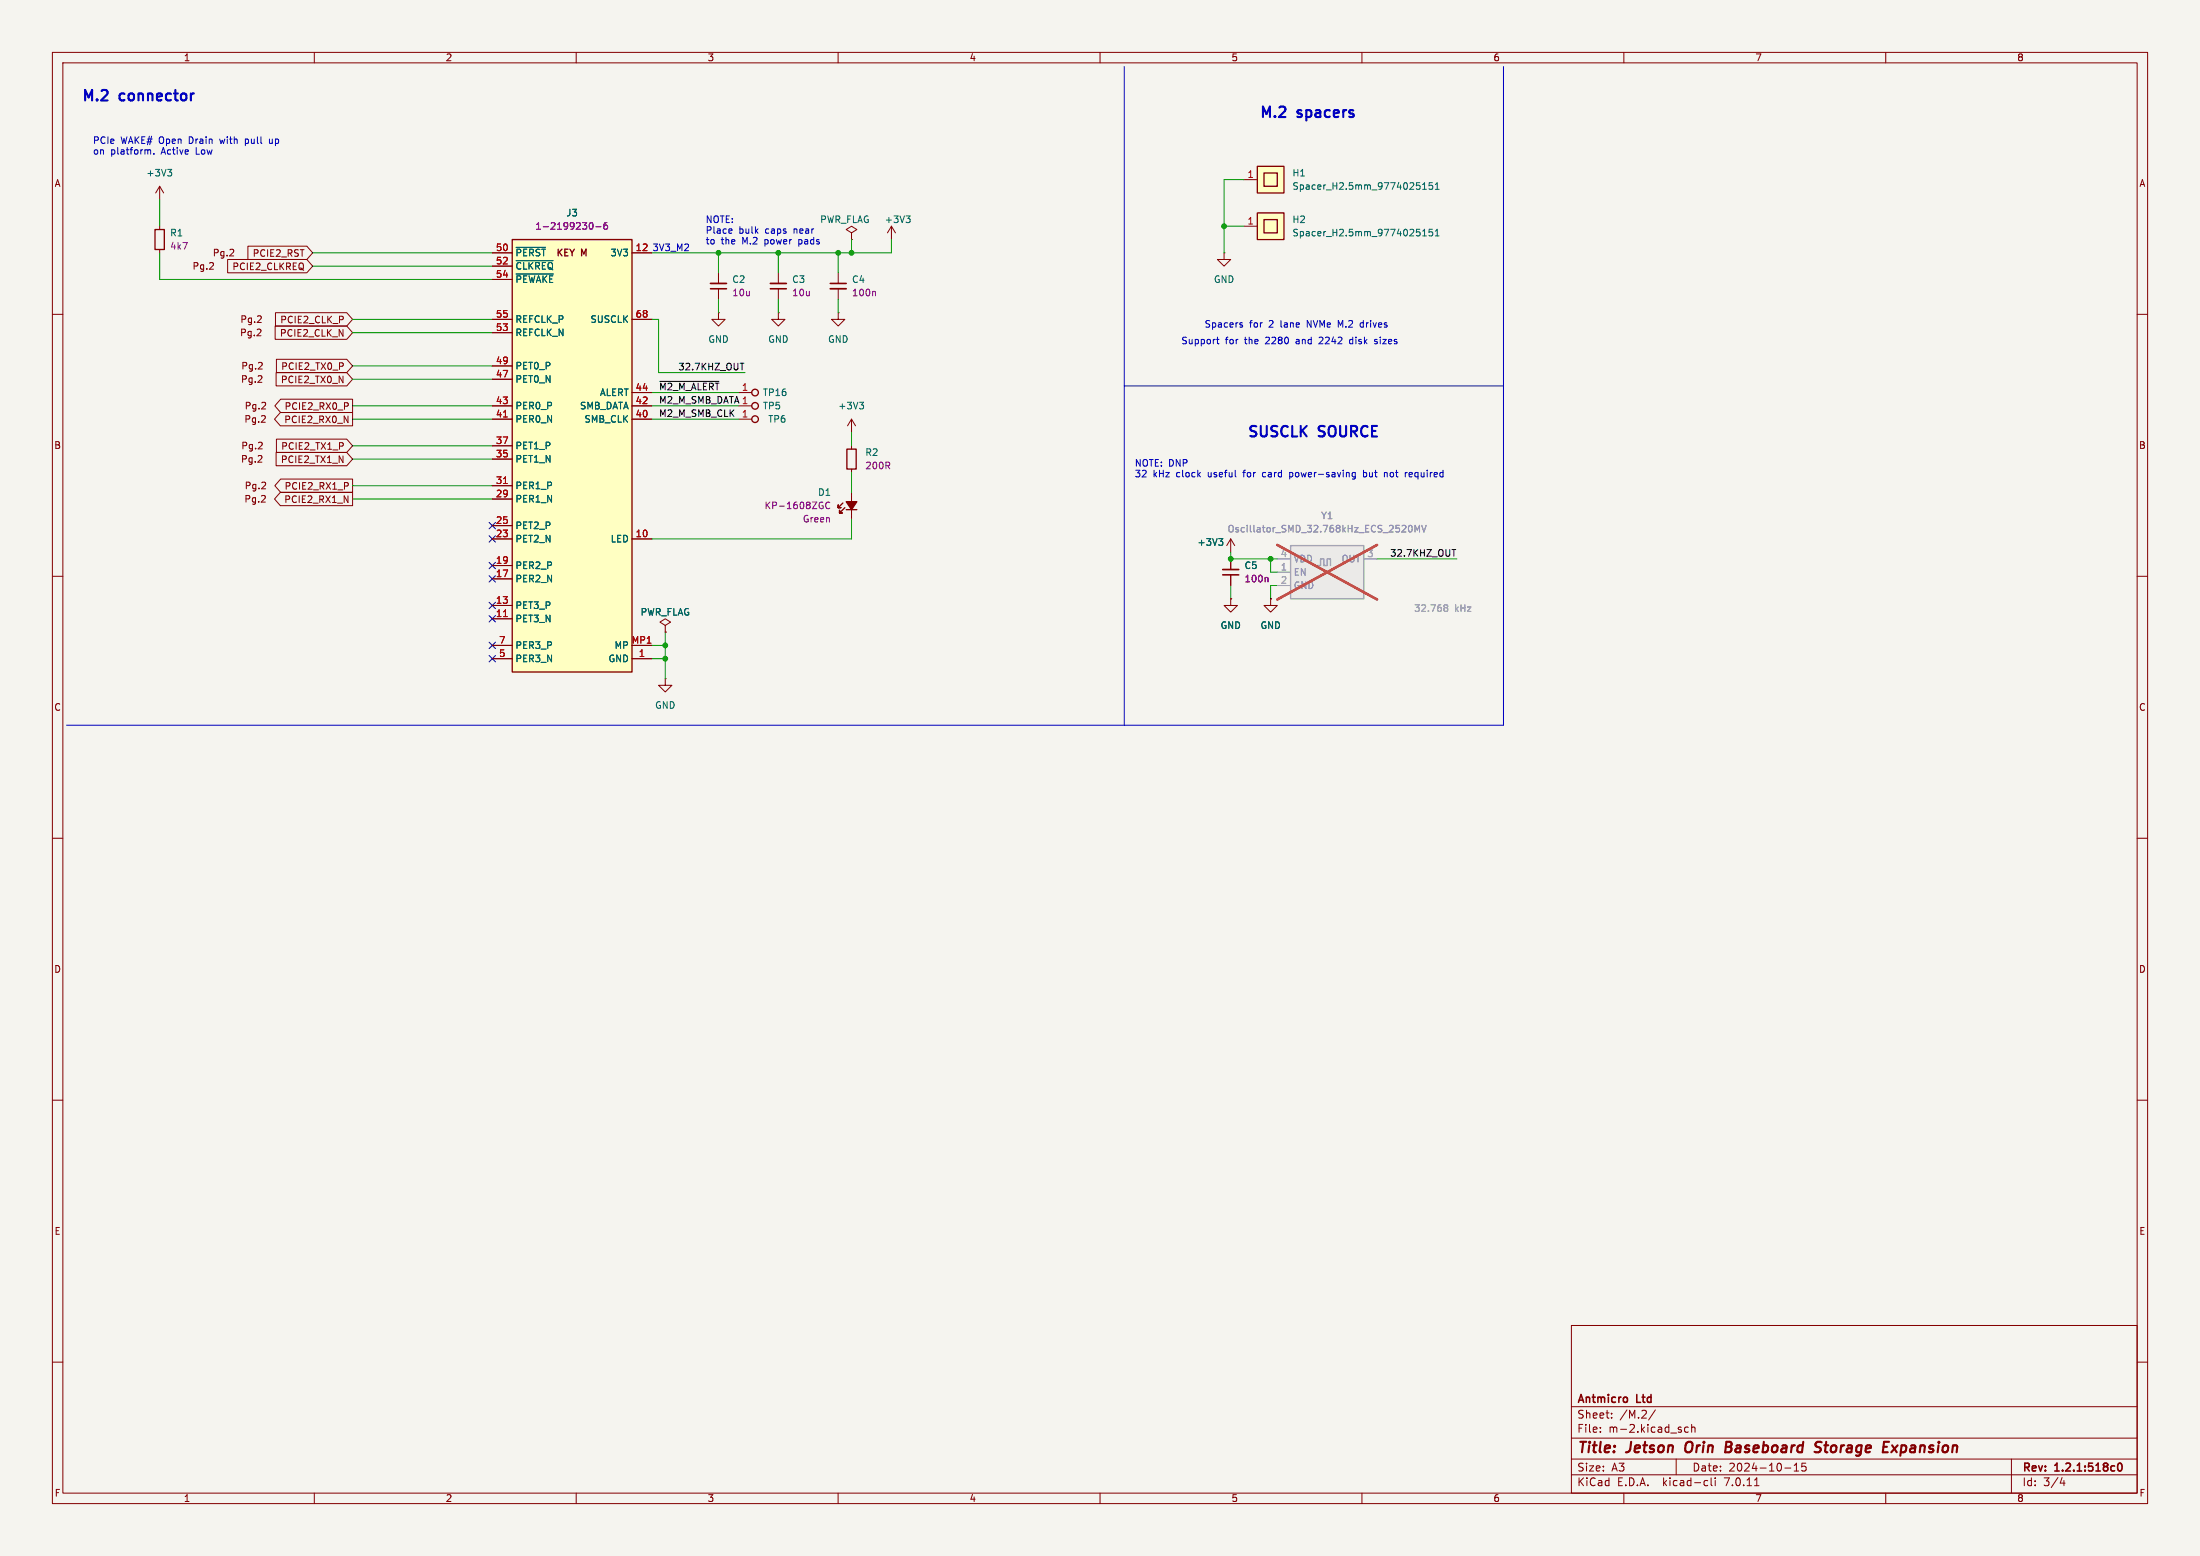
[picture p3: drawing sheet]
<svg xmlns="http://www.w3.org/2000/svg" width="420mm" height="297mm" viewBox="0 0 420 297" stroke-linecap="round" stroke-linejoin="round" font-family="sans-serif">
<path d="M0 0h420v297h-420z" fill="#f5f4ef" stroke="#f5f4ef" stroke-width=".19"/>
<g fill="none" stroke="#840000" stroke-width=".19">
<path d="M10 10h400v277h-400zM12 12h396v273h-396zM60 10v2M110 10v2M160 10v2M210 10v2M260 10v2M310 10v2M360 10v2M10 60h2M30.5 43.2v.6M30.5 47.6v.7"/>
<path d="M170.2 43.2v2.5M170.2 43.2l-.8 1.3M170.2 43.2l.7 1.3M408 60h2M10 110h2M408 110h2M10 160h2M408 160h2M10 210h2M408 210h2M10 260h2M300 253h108v32h-108z"/>
<path d="M408 260h2M300 278.5h108M300 274.5h108M300 268.5h108M305.5 273.2v.2M305.5 272.5v.1M307.7 270.5v.2M307.7 269.8v.1M316 269.1l-1.3 1.9M320 278.5v3M322.3 272.5l-.4-.1-.3 .3 .1 .6h.6M322.9 272.5l.3-.1 .3 .1 .1 .9"/>
<path d="M322.9 271.9v1.5M342.5 279.7l.4-.4v1.5M344.7 279.3h-.7l-.1 .7 .3-.1h.5l.1 .2-.1 .5-.2 .2-.6-.2M384 278.5v6.5M60 285v2M110 285v2M160 285v2M210 285v2M260 285v2M300 281.5h108M310 285v2M325.6 282.6l.4 .1"/>
<path d="M326 283.5l-.4 .1M326.7 282.1v1.3l.2 .2M327.4 282.1v.1M327.4 282.6v1M334.9 283.6h.9M340.7 280.2h1.2M342.5 280.8h.9M360 285v2M393.7 282l-.4 1.1h.9M394 282.6v1"/>
</g>
<path d="M404.5 279.4l.1-.1a.8 .8 0 0 1 .5 .7 .8 .8 0 0 1-.5 .8 1 1 0 0 1-.1-1.4z" fill="none" stroke="#840000" stroke-width=".3"/>
<path d="M321.9 275.5a1.49 1.49 0 0 0 0 1.6M329.5 276.2h.6M330.1 276.2l.3 .1M330.3 275.2h-.7l-.3 2 1-.1M330.3 276.1l-.2 .1M346.6 276l.8 .3a.51 .51 0 0 1 .2 .6 .51 .51 0 0 1-.5 .3l-.7-.1M347.8 275.3a.85 .85 0 0 0-1.1 .1l-.1 .2M359.7 275.2h.9M361.2 275.9l.9 1.3M362.3 275.9l-1.3 1.3" fill="none" stroke="#840000" stroke-width=".4"/>
<path d="M29.6 43.8h1.8v3.8h-1.8z" fill="none" stroke="#840000" stroke-width=".25"/>
<path d="M173 41.2h.7l-.4 .5M173.5 41.7l.2 .2v.3l-.2 .3" fill="none" stroke="#006464" stroke-width=".19"/>
<path d="M252.1 106.7h.6v1.3h.7v-1.3h.6v1.3h-2.5h.6z" fill="#ebeae8"/>
<path d="M246.4 104.1h13.9v10.2h-13.9z" fill="#ebeae8" stroke="#ebeae8" stroke-width=".19"/>
<path d="M246.4 104.1h13.9v10.2h-13.9zM251.5 108h.6v-1.3h.6v1.3h.7v-1.3h.6v1.3" fill="none" stroke="#9c9b98" stroke-width=".25"/>
<path d="M243.8 109.2h2.6M243.8 111.8h2.6M243.8 106.7h2.6M260.3 106.7h2.6M275.8 115.9l.1 .1M275.8 115.5l.3-.1 .2 .2 .1 .1-.3 .3M275.9 116h.2M275.9 116h-.1M276.1 116l.3 .2-.1 .4-.2 .1-.3-.1" fill="none" stroke="#9c9b98" stroke-width=".19"/>
<path d="M269 100.4l.2-.1a.68 .68 0 0 1 .4 .6 .68 .68 0 0 1-.4 .6l-.3-.4zM270.1 101.5v-1.2l.5 .9 .4-.9v1.2M271.4 100.3l.4 1.2 .5-1.2" fill="none" stroke="#939391" stroke-width=".19"/>
<path d="M243.8 104l19.1 10.4M262.9 104l-19.1 10.4" fill="none" stroke="#eb3a3d" stroke-width=".46"/>
<g fill="none" stroke="#840000" stroke-width=".19">
<path d="M30.5 35.6v2.5M30.5 35.6l-.8 1.2M30.5 35.6l.7 1.2M237.5 34.3h2.5M43.5 49.5h15.1l1.1 1.3-1.1 1.3h-15.1zM47.3 47h11.3l1.1 1.3-1.1 1.2h-11.3zM52.6 59.7h13.6l1.1 1.3-1.1 1.2h-13.6zM94 48.3h3.8M94 50.8h3.8M94 53.3h3.8M120.6 48.3h3.9M137.2 59.7v1.3h1.2l-1.2 1.2-1.3-1.2h1.3"/>
<path d="M137.2 59.7h.1M137.2 52.1v2M137.2 55.1v2.1M148.6 59.7v1.3h1.3l-1.3 1.2-1.3-1.2h1.3M148.6 59.7h.1M148.6 52.1v2M148.6 55.1v2.1M160 59.7v1.3h1.3l-1.3 1.2-1.3-1.2h1.3M160 59.7h.1M160 52.1v2M160 55.1v2.1M162.6 44.5l1-.7-1-.6-1.1 .6 1.1 .7v1.2"/>
<path d="M162.6 45.7h.1M233.7 48.3v1.2h1.2l-1.2 1.3-1.3-1.3h1.3M233.7 48.3h.1M237.5 43.2h2.5M52.5 62.2h13.7l1.1 1.3-1.1 1.3h-13.7zM52.7 71.1h13.5l1.1 1.3-1.1 1.3h-13.5zM52.8 68.6h13.4l1.1 1.3-1.1 1.2h-13.4zM53.5 78.7h13.8v2.6h-13.8l-1.1-1.3zM53.6 76.2h13.7v2.5h-13.7l-1.1-1.2zM66.4 77v.4M94 77.5h3.8M94 72.4h3.8"/>
<path d="M94 69.9h3.8M94 63.5h3.8M94 61h3.8M120.6 77.5h3.9M120.6 74.9h3.9M120.6 61h3.9M141 77.5h2.5M141 74.9h2.5M52.7 86.4h13.5l1.1 1.2-1.1 1.3h-13.5zM52.8 83.8h13.4l1.1 1.3-1.1 1.3h-13.4zM53.5 94h13.8v2.5h-13.8l-1.1-1.2zM53.6 91.4h13.7v2.6h-13.7l-1.1-1.3z"/>
<path d="M66.4 92.2v.5M94 95.3h3.8M94 92.7h3.8M94 87.6h3.8M94 85.1h3.8M94 80h3.8M120.6 80h3.9M141 80h2.5M162.6 80v2.6M162.6 85.1v.6M162.6 89.5v.7M162.6 94v1.9"/>
<path d="M162.6 97.2v1.9M162.6 80l-.8 1.3M162.6 80l.7 1.3M94 102.9h3.8M94 118.1h3.8M94 115.6h3.8M94 110.5h3.8M94 108h3.8M94 100.3h3.8M120.6 102.9h3.9M127 119.4l1-.7-1-.6-1 .6 1 .7v1.3M234.9 114.3v1.3h1.3l-1.3 1.2-1.2-1.2h1.2"/>
<path d="M234.9 114.3h.1M234.9 102.9v2.5M234.9 106.7v2M234.9 109.7v2.1M234.9 102.9l-.7 1.2M234.9 102.9l.8 1.2M242.6 114.3v1.3h1.2l-1.2 1.2-1.3-1.2h1.3M242.6 114.3h.1M94 125.7h3.8M94 123.2h3.8M120.6 125.7h3.9M120.6 123.2h3.9"/>
<path d="M127 120.7h.1M127 129.5v1.3h1.3l-1.3 1.3-1.3-1.3h1.3M127 129.5h.1"/>
</g>
<g fill="#ffffc2" stroke="#ffffc2" stroke-width=".19">
<path d="M240 31.8h5.1v5h-5.1z"/>
<path d="M241.3 33h2.5v2.6h-2.5z"/>
<path d="M240 40.6h5.1v5.1h-5.1z"/>
<path d="M241.3 41.9h2.5v2.6h-2.5z"/>
<path d="M97.8 45.7h22.8v82.6h-22.8z"/>
</g>
<g fill="none" stroke="#840000" stroke-width=".25">
<path d="M240 31.8h5.1v5h-5.1zM241.3 33h2.5v2.6h-2.5zM97.8 45.7h22.8v82.6h-22.8zM240 40.6h5.1v5.1h-5.1zM241.3 41.9h2.5v2.6h-2.5zM160.9 96l-.9 .9v-.5v.5h.5h-.5M161.3 96.9l-1 1v-.5v.5h.5h-.5M161.5 97.3h2.1M161.7 85.7h1.7v3.8h-1.7z"/>
<circle cx="144.1" cy="74.9" r=".63"/>
<circle cx="144.1" cy="77.5" r=".63"/>
<circle cx="144.1" cy="80" r=".63"/>
</g>
<g fill="none" stroke="#006464" stroke-width=".19">
<path d="M32 32.3h.8l-.4 .5M32.5 32.8l.3 .3v.3l-.3 .2M270.4 34.9h.6M271 35.4l.1 .2-.1 .5M271.6 36.1h.7M271.6 35.2l.4-.3v1.2M273.5 34.9h-.6l-.1 .6 .2-.1h.4l.1 .2v.4l-.2 .1-.5-.1M274 36.1h.7M274 35.2l.4-.3v1.2M98.5 47.2h5.6M98.5 49.8h7.1M98.5 52.3h7.1"/>
<path d="M270.4 43.8h.6M271 44.3l.1 .2-.1 .5M271.6 44.1l.4-.3v1.2M271.6 45h.7M273.5 43.8h-.6l-.1 .6 .2-.2 .4 .1 .1 .2v.4l-.2 .1-.5-.1M274 44.1l.4-.3v1.2M274 45h.7M164.1 76.8h.8l-.5 .5M164.6 77.3l.3 .2v.3l-.3 .2M232.7 102.8h.7l-.4 .5M233.2 103.3l.2 .2v.3l-.2 .3"/>
</g>
<path d="M135.6 55.1h3.1M147.1 55.1h3M158.5 54.1h3M233.4 109.7h3.1" fill="none" stroke="#840000" stroke-width=".3"/>
<path d="M135.6 54.1h3.1M147.1 54.1h3M158.5 55.1h3M233.4 108.7h3.1" fill="none" stroke="#840000" stroke-width=".33"/>
<path d="M112.7 42.6l.1-.1a.68 .68 0 0 1 .4 .6 .68 .68 0 0 1-.4 .7l-.1-.1M113.8 43.3h.9M115.9 42.5l-.4 .1a.85 .85 0 0 0 0 1.2l.4-.2 .1-.4-.2-.2h-.4l-.1 .2M167 55.6l.1 .2v.7M156.9 96.6h.2v.4l-.2 .1M157 95.8l.1 .1M158.4 96a.6 .6 0 0 0-.8 .4 .6 .6 0 0 0 .6 .7l.2-.1M241.9 110.2l.2 .2v.7" fill="none" stroke="#840084" stroke-width=".19"/>
<path d="M96.1 79.6h.8M96.1 92.3h.8M96.1 117.7h.8" fill="none" stroke="#a90000" stroke-width=".19"/>
<path d="M161.5 95.8h2.1l-1 1.5z" fill="#840000" stroke="#840000" stroke-width=".25"/>
<path d="M126 72.8h11.3M141.3 69.3h.7M277.2 104.9h.7" fill="none" stroke="#0f0f0f" stroke-width=".19"/>
<g fill="none" stroke="#0000c2" stroke-width=".19">
<path d="M214.6 12.7v125.7M287 12.7v125.7h-274.3M28.4 28.6l.4 .2v.6M29.4 29.3v.1M46.8 26.5v1.3M46.8 27.3l.2 .1M47 26.5l-.2 .1M51.4 26.5v.7l.4 .2M139.6 43.7l.1 .3-.6 .1M139.7 44.5h-.1M214.6 73.7h72.4M232.2 64.8h.5"/>
<path d="M232.4 64.4v1l.3 .2M236.9 62l.3 .1v.2l-.4 .2M236.9 61.6l.3 .1M252 64.4l-.2 .1M252.5 64.9l-.7 .7h.8M258.1 64.8h-.2l-.3 .2 .1 .5 .4 .1M260.1 61.6l-.3 .1-.1 .1v.5l.4 .2M262.9 64.8h-.3l-.2 .2 .6 .4M263 65.4l-.2 .2h-.4M241.2 90.2l-.2 .2v.4l.2 .2M246.2 90.2v1.2M246.2 91h.4"/>
<path d="M246.6 90.2h-.4M258.7 90.2h-.3l-.3 .2 .1 .6h.5M258.7 90.2v1l-.2 .2h-.3M260.3 90.2h.4l.1 .1M260.3 89.8v1.2M260.8 90.9l-.1 .1h-.4M264.4 90.2h.4v.8M268.5 90.2h.1M269.4 90.2l-.4 .2 .1 .6h.3M269.6 90.5l-.6 .1"/>
</g>
<g fill="none" stroke="#009600" stroke-width=".19">
<path d="M30.5 38.1v5.1M237.5 34.3h-3.8v14M30.5 48.3v5h63.5M59.7 50.8h34.3M59.7 48.3h34.3M137.2 48.3v3.8M137.2 57.2v2.5M148.6 48.3v3.8M148.6 57.2v2.5M160 48.3v3.8M160 57.2v2.5M162.6 45.7v2.6"/>
<path d="M170.2 45.7v2.6h-45.7M233.7 43.2h3.8M67.3 72.4h26.7M67.3 63.5h26.7M67.3 61h26.7M67.3 77.5h26.7M67.3 69.9h26.7M124.5 61h1.2v10.1h16.5M124.5 77.5h16.5M124.5 74.9h16.5M67.3 80h26.7M67.3 92.7h26.7"/>
<path d="M67.3 95.3h26.7M67.3 87.6h26.7M67.3 85.1h26.7M124.5 80h16.5M162.6 82.6v2.5M162.6 90.2v3.8M162.6 99.1v3.8h-38.1M234.9 105.4v1.3h8.9M234.9 111.8v2.5M242.6 106.7v2.5h1.2M243.8 111.8h-1.2v2.5M262.9 106.7h15.2"/>
<path d="M124.5 125.7h2.5M124.5 123.2h2.5M127 120.7v8.8"/>
</g>
<g fill="none" stroke="#000084" stroke-width=".19">
<path d="M93.4 99.7l1.2 1.2M94.6 99.7l-1.2 1.2M93.4 117.5l1.2 1.2M93.4 109.9l1.2 1.2M93.4 115l1.2 1.2M93.4 102.3l1.2 1.2M93.4 107.3l1.2 1.3M94.6 117.5l-1.2 1.2M94.6 109.9l-1.2 1.2M94.6 115l-1.2 1.2M94.6 102.3l-1.2 1.2M94.6 107.3l-1.2 1.3"/>
<path d="M93.4 125.1l1.2 1.2M93.4 122.6l1.2 1.2M94.6 125.1l-1.2 1.2M94.6 122.6l-1.2 1.2"/>
</g>
<g fill="#009600" stroke="#009600" stroke-width=".19">
<circle cx="127" cy="123.2" r=".46"/>
<circle cx="127" cy="125.7" r=".46"/>
<circle cx="234.9" cy="106.7" r=".46"/>
<circle cx="242.6" cy="106.7" r=".46"/>
<circle cx="137.2" cy="48.3" r=".46"/>
<circle cx="148.6" cy="48.3" r=".46"/>
<circle cx="162.6" cy="48.3" r=".46"/>
<circle cx="160" cy="48.3" r=".46"/>
<circle cx="233.7" cy="43.2" r=".46"/>
</g>
<g font-size="2.8" fill="#0000c2">
<text x="15.2" y="19.4">M.2</text>
<text x="22.7" y="19.4">connector</text>
<text x="240.1" y="22.6">M.2</text>
<text x="247.6" y="22.6">spacers</text>
<text x="237.8" y="83.6">SUSCLK</text>
<text x="251.6" y="83.6">SOURCE</text>
</g>
<g font-size="2.8" fill="#840000">
<text x="301" y="277.9">Title:</text>
<text x="310.6" y="277.9">Jetson</text>
<text x="322.6" y="277.9">Orin</text>
<text x="331" y="277.9">Baseboard</text>
<text x="349" y="277.9">Storage</text>
<text x="362.7" y="277.9">Expansion</text>
</g>
<g font-size="2.1" fill="#840000">
<text x="301" y="268.2">Antmicro</text>
<text x="312.5" y="268.2">Ltd</text>
<text x="301" y="273.7">File:</text>
<text x="301" y="271">Sheet:</text>
<text x="307.1" y="273.7">m-2.kicad_sch</text>
<text x="309.2" y="271">/M.2/</text>
<text x="301" y="281.1">Size:</text>
<text x="307.6" y="281.1">A3</text>
<text x="323" y="281.1">Date:</text>
<text x="330" y="281.1">2024-10-15</text>
<text x="386" y="281.3">Rev:</text>
<text x="392.4" y="281.3">1.2.1:518c0</text>
<text x="301" y="283.9">KiCad</text>
<text x="308.7" y="283.9">E.D.A.</text>
<text x="317.6" y="283.9">kicad-cli</text>
<text x="329.5" y="283.9">7.0.11</text>
<text x="386" y="283.9">Id:</text>
<text x="390.1" y="283.9">3/4</text>
</g>
<g font-size="1.8" fill="#840000">
<text x="35" y="11.9">1</text>
<text x="85" y="11.9">2</text>
<text x="135" y="11.9">3</text>
<text x="185" y="11.9">4</text>
<text x="235" y="11.9">5</text>
<text x="285" y="11.9">6</text>
<text x="335" y="11.9">7</text>
<text x="385" y="11.9">8</text>
<text x="10.3" y="35.9">A</text>
<text x="408.3" y="35.9">A</text>
<text x="36.7" y="51.7">Pg.2</text>
<text x="40.5" y="49.1">Pg.2</text>
<text x="44.3" y="51.8">PCIE2_CLKREQ</text>
<text x="48.1" y="49.2">PCIE2_RST</text>
<text x="98.3" y="49.1">~{PERST}KEY</text>
<text x="111" y="49.3">M</text>
<text x="45.7" y="64.4">Pg.2</text>
<text x="45.8" y="61.8">Pg.2</text>
<text x="53.3" y="64.5">PCIE2_CLK_N</text>
<text x="53.4" y="61.9">PCIE2_CLK_P</text>
<text x="46" y="70.7">Pg.2</text>
<text x="53.6" y="70.8">PCIE2_TX0_P</text>
<text x="45.9" y="73.3">Pg.2</text>
<text x="53.5" y="73.3">PCIE2_TX0_N</text>
<text x="46.6" y="80.9">Pg.2</text>
<text x="46.6" y="78.3">Pg.2</text>
<text x="54.2" y="81">PCIE2_RX0_N</text>
<text x="54.2" y="78.4">PCIE2_RX0_P</text>
<text x="10.3" y="85.9">B</text>
<text x="45.9" y="88.5">Pg.2</text>
<text x="46" y="86">Pg.2</text>
<text x="53.5" y="88.6">PCIE2_TX1_N</text>
<text x="53.6" y="86">PCIE2_TX1_P</text>
<text x="408.2" y="85.9">B</text>
<text x="46.6" y="93.6">Pg.2</text>
<text x="54.2" y="93.7">PCIE2_RX1_P</text>
<text x="46.6" y="96.1">Pg.2</text>
<text x="54.2" y="96.2">PCIE2_RX1_N</text>
<text x="10.3" y="135.9">C</text>
<text x="408.2" y="135.9">C</text>
<text x="10.3" y="185.9">D</text>
<text x="408.2" y="185.9">D</text>
<text x="10.3" y="235.9">E</text>
<text x="408.3" y="235.9">E</text>
<text x="10.3" y="285.9">F</text>
<text x="35" y="286.9">1</text>
<text x="85" y="286.9">2</text>
<text x="135" y="286.9">3</text>
<text x="185" y="286.9">4</text>
<text x="235" y="286.9">5</text>
<text x="285" y="286.9">6</text>
<text x="335" y="286.9">7</text>
<text x="385" y="286.9">8</text>
<text x="408.3" y="285.9">F</text>
</g>
<g font-size="1.8" fill="#0000c2">
<text x="17.7" y="27.6">PCIe</text>
<text x="17.7" y="29.6">on</text>
<text x="21.1" y="29.6">platform.</text>
<text x="23.1" y="27.6">WAKE# Open</text>
<text x="30.9" y="29.6">Active</text>
<text x="36.3" y="27.6">Drain</text>
<text x="37.7" y="29.6">Low</text>
<text x="42.5" y="27.6">with</text>
<text x="47.5" y="27.6">pull</text>
<text x="52.3" y="27.6">up</text>
<text x="134.6" y="42.7">NOTE:</text>
<text x="134.6" y="44.7">Place</text>
<text x="134.6" y="46.7">to</text>
<text x="137.7" y="46.7">the</text>
<text x="141.1" y="44.7">bulk</text>
<text x="141.8" y="46.7">M.2</text>
<text x="146.2" y="44.7">caps</text>
<text x="146.2" y="46.7">power</text>
<text x="151.8" y="44.7">near</text>
<text x="152.9" y="46.7">pads</text>
<text x="124.5" y="48">3V3_M2</text>
<text x="225.4" y="65.8">Support</text>
<text x="229.9" y="62.6">Spacers</text>
<text x="233.9" y="65.8">for</text>
<text x="237.7" y="65.8">the</text>
<text x="238.5" y="62.6">for</text>
<text x="241.9" y="65.8">2280</text>
<text x="242.4" y="62.6">2</text>
<text x="244.8" y="62.6">lane</text>
<text x="247.9" y="65.8">and</text>
<text x="250" y="62.6">NVMe M.2</text>
<text x="252.5" y="65.8">2242</text>
<text x="258.5" y="65.8">disk</text>
<text x="260.5" y="62.6">drives</text>
<text x="263.5" y="65.8">sizes</text>
<text x="216.5" y="89.1">NOTE: DNP</text>
<text x="216.5" y="91.2">32</text>
<text x="220.1" y="91.2">kHz</text>
<text x="224.7" y="91.2">clock</text>
<text x="230.9" y="91.2">useful</text>
<text x="237.8" y="91.2">for</text>
<text x="241.7" y="91.2">card</text>
<text x="247" y="91.2">power-saving</text>
<text x="261.3" y="91.2">but</text>
<text x="265.5" y="91.2">not</text>
<text x="269.7" y="91.2">required</text>
</g>
<g font-size="1.8" fill="#006464">
<text x="27.8" y="33.9">+3V3</text>
<text x="246.6" y="33.9">H1</text>
<text x="108" y="41.5">J3</text>
<text x="246.6" y="36.4">Spacer_H2.5mm_9774025151</text>
<text x="32.4" y="45.3">R1</text>
<text x="156.5" y="42.8">PWR_FLAG</text>
<text x="168.8" y="42.8">+3V3</text>
<text x="246.6" y="42.8">H2</text>
<text x="246.6" y="45.3">Spacer_H2.5mm_9774025151</text>
<text x="98.3" y="51.7">~{CLKREQ}</text>
<text x="98.3" y="49.1">~{PERST}</text>
<text x="116.4" y="49.1">3V3</text>
<text x="98.3" y="54.2">~{PEWAKE}</text>
<text x="139.7" y="54.2">C2</text>
<text x="151.1" y="54.2">C3</text>
<text x="162.6" y="54.2">C4</text>
<text x="231.6" y="54.2">GND</text>
<text x="98.3" y="64.4">REFCLK_N</text>
<text x="98.3" y="61.8">REFCLK_P</text>
<text x="112.6" y="61.8">SUSCLK</text>
<text x="135.1" y="65.6">GND</text>
<text x="146.6" y="65.6">GND</text>
<text x="158" y="65.6">GND</text>
<text x="98.3" y="70.7">PET0_P</text>
<text x="98.3" y="73.3">PET0_N</text>
<text x="114.4" y="75.8">ALERT</text>
<text x="145.5" y="75.8">TP16</text>
<text x="98.3" y="80.9">PER0_N</text>
<text x="98.3" y="78.3">PER0_P</text>
<text x="110.6" y="78.3">SMB_DATA</text>
<text x="111.5" y="80.9">SMB_CLK</text>
<text x="145.5" y="78.3">TP5</text>
<text x="146.6" y="80.9">TP6</text>
<text x="159.9" y="78.3">+3V3</text>
<text x="98.3" y="88.5">PET1_N</text>
<text x="98.3" y="86">PET1_P</text>
<text x="165.1" y="87.2">R2</text>
<text x="98.3" y="93.6">PER1_P</text>
<text x="156.1" y="94.8">D1</text>
<text x="98.3" y="101.2">PET2_P</text>
<text x="98.3" y="96.1">PER1_N</text>
<text x="98.3" y="103.7">PET2_N</text>
<text x="116.5" y="103.7">LED</text>
<text x="228.5" y="104.4">+3V3</text>
<text x="98.3" y="111.4">PER2_N</text>
<text x="98.3" y="108.8">PER2_P</text>
<text x="237.5" y="108.8">C5</text>
<text x="98.3" y="119">PET3_N</text>
<text x="98.3" y="116.4">PET3_P</text>
<text x="122.2" y="117.7">PWR_FLAG</text>
<text x="98.3" y="124.1">PER3_P</text>
<text x="117.2" y="124.1">MP</text>
<text x="232.9" y="120.2">GND</text>
<text x="240.5" y="120.2">GND</text>
<text x="98.3" y="126.6">PER3_N</text>
<text x="116.1" y="126.6">GND</text>
<text x="125" y="135.5">GND</text>
</g>
<g font-size="1.8" fill="#a90000">
<text x="238.1" y="34">1</text>
<text x="238.1" y="42.9">1</text>
<text x="94.6" y="48">50</text>
<text x="94.6" y="50.5">52</text>
<text x="94.6" y="53.1">54</text>
<text x="121.2" y="48">12</text>
<text x="94.6" y="63.2">53</text>
<text x="94.6" y="60.7">55</text>
<text x="121.2" y="60.7">68</text>
<text x="94.6" y="69.6">49</text>
<text x="94.6" y="77.2">43</text>
<text x="94.6" y="72.1">47</text>
<text x="121.2" y="77.2">42</text>
<text x="121.2" y="74.7">44</text>
<text x="141.5" y="74.7">1</text>
<text x="94.6" y="79.8">41</text>
<text x="121.2" y="79.8">40</text>
<text x="141.5" y="79.8">1</text>
<text x="94.6" y="87.4">35</text>
<text x="94.6" y="84.8">37</text>
<text x="94.6" y="95">29</text>
<text x="94.6" y="92.5">31</text>
<text x="94.6" y="100.1">25</text>
<text x="94.6" y="107.7">19</text>
<text x="94.6" y="102.6">23</text>
<text x="121.2" y="102.6">10</text>
<text x="94.6" y="110.2">17</text>
<text x="94.6" y="117.9">11</text>
<text x="94.6" y="115.3">13</text>
<text x="95.2" y="125.5">5</text>
<text x="95.2" y="122.9">7</text>
<text x="120.5" y="122.9">MP1</text>
<text x="121.8" y="125.5">1</text>
</g>
<g font-size="1.8" fill="#840084">
<text x="32.4" y="47.8">4k7</text>
<text x="102.1" y="44">1-2199230-6</text>
<text x="139.7" y="56.7">10u</text>
<text x="151.1" y="56.7">10u</text>
<text x="162.6" y="56.7">100n</text>
<text x="165.1" y="89.8">200R</text>
<text x="145.9" y="97.4">KP-1608ZGC</text>
<text x="153.2" y="99.9">Green</text>
<text x="237.5" y="111.3">100n</text>
</g>
<g font-size="1.8" fill="#0f0f0f">
<text x="129.4" y="70.8">32.7KHZ_OUT</text>
<text x="125.7" y="77.1">M2_M_SMB_DATA 1</text>
<text x="125.7" y="74.6">~{M2_M_ALERT}</text>
<text x="125.7" y="79.7">M2_M_SMB_CLK</text>
<text x="265.3" y="106.3">32.7KHZ_OUT</text>
</g>
<g font-size="1.8" fill="#939391">
<text x="234.2" y="101.8">Oscillator_SMD_32.768kHz_ECS_2520MV</text>
<text x="252.1" y="99.3">Y1</text>
<text x="246.9" y="107.5">VDD</text>
<text x="256" y="107.5">OUT</text>
<text x="246.9" y="110.1">EN</text>
<text x="246.9" y="112.6">GND</text>
</g>
<g font-size="1.8" fill="#a5a4a2">
<text x="244.4" y="106.4">4</text>
<text x="260.9" y="106.4">3</text>
<text x="244.4" y="109">1</text>
<text x="244.4" y="111.5">2</text>
</g>
<g font-size="1.8" fill="#9c9b98">
<text x="269.9" y="117">32.768</text>
<text x="277.7" y="117">kHz</text>
</g>
</svg>
